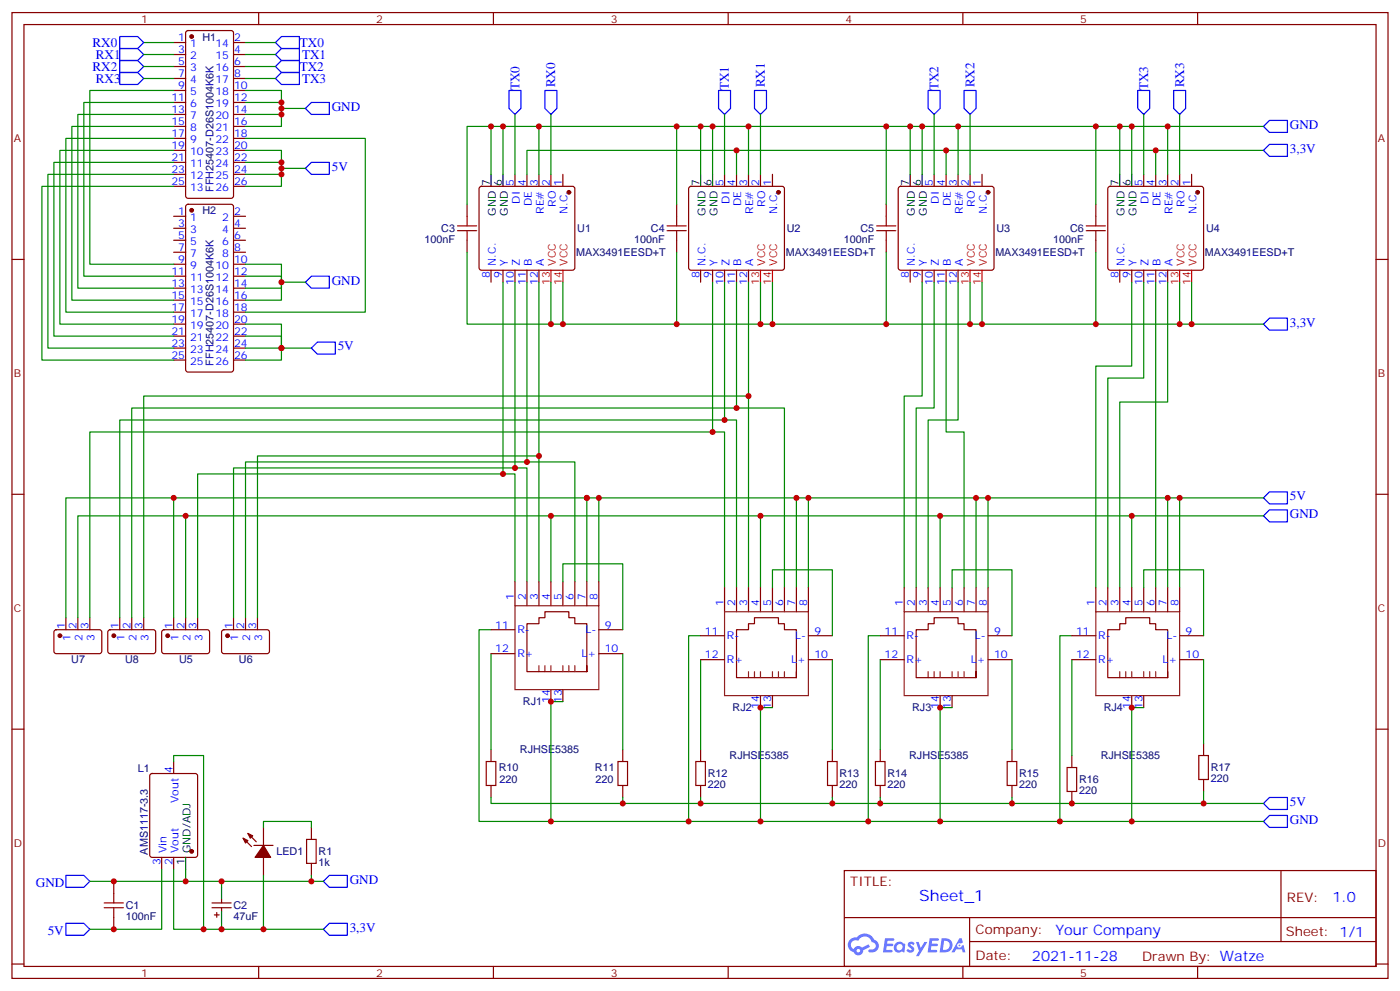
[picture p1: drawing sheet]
<svg xmlns="http://www.w3.org/2000/svg" width="412mm" height="292mm" viewBox="0 0 412 292" stroke-linecap="round" stroke-linejoin="round" font-family="sans-serif">
<g fill="none" stroke="#870000" stroke-width=".35">
<path d="M3.5 3.7h405.4v284.3h-405.4zM7.1 7.2h398.2v277.3h-398.2zM76.2 3.7v3.5M145.3 3.7v3.5M214.5 3.7v3.5M283.6 3.7v3.5M352.8 3.7v3.5M3.5 76.4h3.6M405.3 76.4h3.6M3.5 145.5h3.6M405.3 145.5h3.6M3.5 214.7h3.6"/>
<path d="M405.3 214.7h3.6M248.7 256.3h156.6v28.2h-156.6zM377.3 256.3v20.9M248.7 270.1h156.5M285.6 277.2h119.6M285.6 270.1v14.2M3.5 283.8h3.6M76.2 284.5v3.5M145.3 284.5v3.5M214.5 284.5v3.5M283.6 284.5v3.5M352.8 284.5v3.5"/>
<path d="M405.3 283.8h3.6"/>
</g>
<g fill="#5487ff">
<path d="M267.7 277.5a1.22 1.22 0 0 1 1.7 .2l-.4 .6a.47 .47 0 0 0-.3-.4 .47 .47 0 0 0-.5 .2l.1 .2a1.14 1.14 0 0 1 .8 1.8 1.14 1.14 0 0 1-1.9 0l-.2-.2 .5-.6 .7 .5a.29 .29 0 0 0 .3-.3 .29 .29 0 0 0-.2-.3 1.04 1.04 0 0 1-.6-1.7z"/>
<path d="M260.7 276.2h2.4l.3 .2-.2 .5-1.8 .1-.1 .8h1.5l.3 .4-.3 .4h-1.6l-.2 1.1h1.7l.2 .3-.2 .3-2.6 .1z"/>
<path d="M273.8 276.2h2.4l.3 .2-.1 .5-1.8 .1-.2 .8h1.6l.3 .4-.4 .4-1.6-.1-.1 1.1 1.7 .1 .2 .3-.2 .3-2.6 .1z"/>
<path d="M282.6 276.2h.7l.3 1.3-.6 .3a.69 .69 0 0 0-1 .3 .69 .69 0 0 0 .4 .9 .69 .69 0 0 0 .9-.6l.5-.2 .6 2.2h-.8l-.2-.9h-1.8l-.5 .9h-.8z"/>
<path d="M269.8 277.3h.8l.6 1.8 1.1-1.8h.9l-2.6 4.2h-.8l.9-1.5z"/>
<path d="M277.4 276.2l-.6 4.2h1.3a2.11 2.11 0 0 0 2.5-2.1 2.11 2.11 0 0 0-2.5-2.1zM278.1 277a1.39 1.39 0 0 1 1.7 1.4 1.39 1.39 0 0 1-1.8 1.2h-.3z"/>
<path d="M263.7 277.8a1.54 1.54 0 0 0-.1 2.2 1.54 1.54 0 0 0 2.2 .1l.6 .3 .3-2.3-.2-.3h-.4a1.49 1.49 0 0 0-2.4 0zM264 278.8a.94 .94 0 0 1 1.8 0 .94 .94 0 0 1-1.8 0z"/>
<path d="M250.4 276.6a2.18 2.18 0 0 0 1.1 3.7 1.44 1.44 0 0 0 1.6 .9 1.44 1.44 0 0 0 1.2-1.4l2-1.1-.5-.7-1.9 1a1.47 1.47 0 0 0-2.4 .4 1.39 1.39 0 0 1-.7-1.9 1.39 1.39 0 0 1 2-.5 2.12 2.12 0 0 1 2.2-1.3 2.12 2.12 0 0 1 1.9 1.7 1.14 1.14 0 0 1 1.1 1.4 1.14 1.14 0 0 1-1.7 .7 .43 .43 0 0 0-.5 .4 .43 .43 0 0 0 .4 .5 1.98 1.98 0 0 0 2.5-1.2 1.98 1.98 0 0 0-1.2-2.6 3.1 3.1 0 0 0-5.3-.6l-.9 .1zM252.3 279.9a.55 .55 0 0 1 1.1 0 .55 .55 0 0 1-1.1 0z"/>
<circle cx="282.6" cy="278.3" r=".26"/>
</g>
<g fill="none" stroke="#870000" stroke-width=".35">
<path d="M51.2 12.5h3.5M51.2 16.1h3.5M51.2 19.6h3.5M54.9 9.2l.5-.2h12.7l.6 .4 .1 48.3-.5 .6-12.9 .1-.7-.5v-48.2zM68.8 12.5h3.5M68.8 16.1h3.5M68.8 19.6h3.5M51.2 23.1h3.5M51.2 26.6h3.5M51.2 30.2h3.5M51.2 37.2h3.5M51.2 33.7h3.5"/>
<path d="M68.8 23.1h3.5M68.8 26.6h3.5M68.8 30.2h3.5M68.8 37.2h3.5M68.8 33.7h3.5M51.2 54.9h3.5M51.2 51.3h3.5M51.2 47.8h3.5M51.2 44.3h3.5M51.2 40.7h3.5M68.8 54.9h3.5M68.8 51.3h3.5"/>
<path d="M68.8 47.8h3.5M68.8 44.3h3.5M68.8 40.7h3.5M141.3 55.1l.5-.2h26.8l.5 .2 .2 .5v23.2l-.2 .5-.5 .3h-26.8l-.5-.3-.2-.5v-23.2zM151.7 51.3v3.6M155.2 51.3v3.6M158.7 51.3v3.6M162.3 51.3v3.6M165.8 51.3v3.6M203.1 55.1l.5-.2h26.8l.5 .2 .2 .5v23.2l-.3 .5-.4 .3h-26.8l-.5-.3-.3-.5v-23.2zM213.4 51.3v3.6M217 51.3v3.6"/>
<path d="M220.5 51.3v3.6M224 51.3v3.6M227.5 51.3v3.6M264.8 55.1l.5-.2h26.8l.5 .2 .2 .5v23.2l-.2 .5-.5 .3h-26.8l-.5-.3-.2-.5v-23.2zM275.2 51.3v3.6M278.7 51.3v3.6M282.2 51.3v3.6M285.8 51.3v3.6M289.3 51.3v3.6M326.6 55.1l.4-.2h26.8l.5 .2 .2 .5v23.2l-.2 .5-.5 .3h-26.8l-.5-.3-.2-.5v-23.2zM336.9 51.3v3.6M340.4 51.3v3.6"/>
<path d="M344 51.3v3.6M347.5 51.3v3.6M351 51.3v3.6M51.2 63.7h3.5M51.2 67.2h3.5M51.2 70.7h3.5M51.2 74.3h3.5M51.2 77.8h3.5M54.9 60.4l.5-.3h12.7l.6 .5 .1 48.2-.5 .7h-12.9l-.7-.4v-48.2zM68.8 63.7h3.5M68.8 67.2h3.5M68.8 70.7h3.5"/>
<path d="M68.8 74.3h3.5M68.8 77.8h3.5M137.6 60.1v3.6M137.6 70.7v3.6M144.6 79.6v3.5M148.2 79.6v3.5M151.7 79.6v3.5M155.2 79.6v3.5M158.7 79.6v3.5M199.3 60.1v3.6M199.3 70.7v3.6M206.4 79.6v3.5"/>
<path d="M209.9 79.6v3.5M213.4 79.6v3.5M217 79.6v3.5M220.5 79.6v3.5M261.1 60.1v3.6M261.1 70.7v3.6M268.1 79.6v3.5M271.6 79.6v3.5M275.2 79.6v3.5M278.7 79.6v3.5M282.2 79.6v3.5M322.8 60.1v3.6"/>
<path d="M322.8 70.7v3.6M329.8 79.6v3.5M333.4 79.6v3.5M336.9 79.6v3.5M340.4 79.6v3.5M344 79.6v3.5M51.2 99h3.5M51.2 95.4h3.5M51.2 91.9h3.5M51.2 81.3h3.5M51.2 88.4h3.5M51.2 84.8h3.5"/>
<path d="M68.8 99h3.5M68.8 95.4h3.5M68.8 91.9h3.5M68.8 81.3h3.5M68.8 88.4h3.5M68.8 84.8h3.5M51.2 106h3.5M51.2 102.5h3.5M68.8 106h3.5M68.8 102.5h3.5M151.7 171.3v7M155.2 171.3v7"/>
<path d="M158.7 171.3v7M162.3 171.3v7M165.8 171.3v7M169.3 171.3v7M172.9 171.3v7M176.4 171.3v7M213.4 173v7.1M217 173v7.1M220.5 173v7.1M224 173v7.1M227.5 173v7.1M231.1 173v7.1"/>
<path d="M234.6 173v7.1M238.1 173v7.1M266.3 173v7.1M269.9 173v7.1M273.4 173v7.1M276.9 173v7.1M280.5 173v7.1M284 173v7.1M287.5 173v7.1M291 173v7.1M322.8 173v7.1M326.3 173v7.1"/>
<path d="M329.8 173v7.1M333.4 173v7.1M336.9 173v7.1M340.4 173v7.1M344 173v7.1M347.5 173v7.1M16.1 185.6l.5-.2h13l.4 .7-.1 5.9-.6 .4h-13l-.4-.7v-5.6zM19.4 181.9v3.5M22.9 181.9v3.5M26.5 181.9v3.5M32 185.6l.5-.2h12.9l.5 .7-.1 5.9-.6 .4h-13l-.5-.7v-5.6zM35.3 181.9v3.5"/>
<path d="M38.8 181.9v3.5M42.3 181.9v3.5M47.9 185.6l.4-.2h13l.4 .7v5.9l-.7 .4h-12.9l-.5-.7v-5.6zM51.2 181.9v3.5M54.7 181.9v3.5M58.2 181.9v3.5M65.5 185.6l.5-.2h12.9l.5 .7-.1 5.9-.6 .4h-13l-.4-.7v-5.6zM68.8 181.9v3.5M72.3 181.9v3.5M75.8 181.9v3.5M144.6 185.4h7.1M144.6 192.4h7.1"/>
<path d="M172.9 196v1.7v-14.1h-3.6v-1.7h-1.7v-1.8h-7.1v1.8h-1.8v1.7h-3.5v14.1h17.7M176.4 185.4h7M176.4 192.4h7M206.4 187.1h7M206.4 194.2h7M234.6 197.7v1.8v-14.1h-3.5v-1.8h-1.8v-1.7h-7.1v1.7h-1.7v1.8h-3.5v14.1h17.6M238.1 187.1h7.1M238.1 194.2h7.1M259.3 187.1h7M259.3 194.2h7M287.5 197.7v1.8v-14.1h-3.5v-1.8h-1.8v-1.7h-7v1.7h-1.8v1.8h-3.5v14.1h17.6M291 187.1h7.1"/>
<path d="M291 194.2h7.1M315.7 187.1h7.1M315.7 194.2h7.1M344 197.7v1.8v-14.1h-3.6v-1.8h-1.7v-1.7h-7.1v1.7h-1.8v1.8h-3.5v14.1h17.7M347.5 187.1h7M347.5 194.2h7M162.3 203v3.6M165.8 203v3.6M224 204.8v3.5M227.5 204.8v3.5M276.9 204.8v3.5M280.5 204.8v3.5"/>
<path d="M333.4 204.8v3.5M336.9 204.8v3.5M354.5 218.9v3.5M44.3 227.9l.5-.2h12.7l.7 .4v23.6l-.5 .7h-12.9l-.6-.4-.1-23.6zM51.2 224.2v3.5M144.6 220.7v3.5M144.6 231.2v3.6M183.4 220.7v3.5M183.4 231.2v3.6M206.4 220.7v3.5M206.4 231.2v3.6M245.2 220.7v3.5"/>
<path d="M245.2 231.2v3.6M259.3 220.7v3.5M259.3 231.2v3.6M298.1 220.7v3.5M298.1 231.2v3.6M315.7 222.4v3.6M315.7 233v3.5M354.5 229.5v3.5M33.5 259.5v3.5M47.6 252.4v3.5M51.2 252.4v3.5M71.6 246.8l2.5 2.4"/>
<path d="M73 245.4l2.5 2.4M74.8 248.9h5.6M77.6 243.6v5.3M77.6 252.4v5.3M91.7 243.6v3.5M91.7 254.2v3.5M33.5 270.1v3.5M62.4 265.8h5.7M62.4 267.2h5.7M63.1 269.3h1.5M63.9 268.6v1.5M65.3 264.8v1"/>
<path d="M65.3 267.2v1.1"/>
</g>
<g fill="#870000" stroke="#870000" stroke-width=".35">
<path d="M73 245.4l1.4 .7-.7 .7z"/>
<path d="M71.6 246.8l1.4 .7-.7 .7z"/>
<path d="M77.6 248.9l2.1 3.5h-4.6z"/>
<circle cx="167.6" cy="56.6" r=".53"/>
<circle cx="291" cy="56.6" r=".53"/>
<circle cx="56.4" cy="250.6" r=".53"/>
<circle cx="352.8" cy="56.6" r=".53"/>
<circle cx="229.3" cy="56.6" r=".53"/>
<circle cx="56.4" cy="10.8" r=".53"/>
<circle cx="56.4" cy="61.9" r=".53"/>
<circle cx="49.4" cy="187.1" r=".53"/>
<circle cx="67" cy="187.1" r=".53"/>
<circle cx="17.6" cy="187.1" r=".53"/>
<circle cx="33.5" cy="187.1" r=".53"/>
</g>
<path d="M144.6 51.3v3.6M148.2 51.3v3.6M206.4 51.3v3.6M209.9 51.3v3.6M268.1 51.3v3.6M271.6 51.3v3.6M329.8 51.3v3.6M333.4 51.3v3.6M54.7 252.4v3.5M65.3 261.2v3.6M65.3 268.3v3.5" fill="none" stroke="#000" stroke-width=".35"/>
<path d="M162.3 79.6v3.5M165.8 79.6v3.5M224 79.6v3.5M227.5 79.6v3.5M285.8 79.6v3.5M289.3 79.6v3.5M347.5 79.6v3.5M351 79.6v3.5" fill="none" stroke="#f00" stroke-width=".35"/>
<g fill="none" stroke="#a10000" stroke-width=".35">
<path d="M134.8 66.5h5.6M134.8 67.9h5.6M137.6 63.7v2.8M137.6 67.9v2.8M196.5 66.5h5.6M196.5 67.9h5.6M199.3 63.7v2.8M199.3 67.9v2.8M258.2 66.5h5.7M258.2 67.9h5.7M261.1 63.7v2.8M261.1 67.9v2.8"/>
<path d="M320 66.5h5.6M320 67.9h5.6M322.8 63.7v2.8M322.8 67.9v2.8M143.2 224.2h2.8v7h-2.8zM182 224.2h2.9v7h-2.9zM205 224.2h2.8v7h-2.8zM243.8 224.2h2.8v7h-2.8zM257.9 224.2h2.8v7h-2.8zM296.7 224.2h2.8v7h-2.8zM314.3 226h2.8v7h-2.8zM353.1 222.4h2.9v7.1h-2.9z"/>
<path d="M90.3 247.1h2.8v7.1h-2.8zM30.7 265.8h5.6M30.7 267.2h5.6M33.5 263v2.8M33.5 267.2v2.9"/>
</g>
<g fill="none" stroke="#00f" stroke-width=".35">
<path d="M35.3 17.8h5.3l1.7 1.8-1.7 1.7h-5.3zM35.3 10.8h5.3l1.7 1.7-1.7 1.8h-5.3zM35.3 14.3h5.3l1.7 1.8-1.7 1.7h-5.3zM81.1 19.6l1.8-1.8h5.3v3.5h-5.3zM81.1 16.1l1.8-1.8h5.3v3.5h-5.3zM81.1 12.5l1.8-1.7h5.3v3.5h-5.3zM35.3 21.3h5.3l1.7 1.8-1.7 1.8h-5.3zM82.9 21.3h5.3v3.6h-5.3l-1.8-1.8zM90 31.9l1.7-1.7h5.3v3.5h-5.3zM149.9 26.6h3.6v5.3l-1.8 1.8-1.8-1.8zM160.5 26.6h3.5v5.3l-1.7 1.8-1.8-1.8zM211.7 26.6h3.5v5.3l-1.8 1.8-1.7-1.8z"/>
<path d="M222.2 26.6h3.6v5.3l-1.8 1.8-1.8-1.8zM273.4 26.6h3.5v5.3l-1.7 1.8-1.8-1.8zM284 26.6h3.5v5.3l-1.7 1.8-1.8-1.8zM335.1 26.6h3.6v5.3l-1.8 1.8-1.8-1.8zM345.7 26.6h3.5v5.3l-1.7 1.8-1.8-1.8zM373.9 35.5h5.3v3.5h-5.3l-1.7-1.8zM90 49.6l1.7-1.8h5.3v3.5h-5.3zM372.2 44.3l1.7-1.8h5.3v3.5h-5.3zM90 83.1l1.7-1.8h5.3v3.5h-5.3zM373.9 93.7h5.3v3.5h-5.3l-1.7-1.8zM91.7 102.5l1.8-1.8h5.3v3.5h-5.3zM372.2 151.9l1.7-1.8h5.3v3.5h-5.3z"/>
<path d="M372.2 146.6l1.7-1.8h5.3v3.5h-5.3zM372.2 236.5l1.7-1.7h5.3v3.5h-5.3zM19.4 257.7h5.3l1.8 1.8-1.8 1.7h-5.3zM95.2 259.5l1.8-1.8h5.3v3.5h-5.3zM372.2 241.8l1.7-1.7h5.3v3.5h-5.3zM19.4 271.8h5.3l1.8 1.8-1.8 1.7h-5.3zM95.2 273.6l1.8-1.8h5.3v3.5h-5.3z"/>
</g>
<g fill="none" stroke="#008700" stroke-width=".35">
<path d="M42.3 12.5h8.9M42.3 19.6h8.9M42.3 16.1h8.9M72.3 12.5h8.8M72.3 19.6h8.8M72.3 16.1h8.8M42.3 23.1h8.9M51.2 26.6h-24.7v51.2h24.7M51.2 30.2h-26.5v51.1h26.5M51.2 33.7h-28.3v51.1h28.3M51.2 37.2h-30v51.2h30M72.3 26.6h10.6v5.3h7.1"/>
<path d="M72.3 30.2h10.6M72.3 33.7h10.6M72.3 23.1h8.8M82.9 31.9v5.3h-10.6M144.6 37.2h-7v22.9M148.2 37.2v14.1M151.7 33.7v17.6M158.7 37.2v14.1M162.3 33.7v17.6M199.3 37.2v22.9M206.4 37.2v14.1M209.9 37.2v14.1"/>
<path d="M213.4 33.7v17.6M220.5 37.2v14.1M224 33.7v17.6M261.1 37.2v22.9M268.1 37.2v14.1M271.6 37.2v14.1M275.2 33.7v17.6M282.2 37.2v14.1M285.8 33.7v17.6M322.8 37.2v22.9M329.8 37.2v14.1M333.4 37.2h-188.8v14.1"/>
<path d="M336.9 33.7v17.6M344 37.2v14.1M347.5 33.7v17.6M372.2 37.2h-38.8v14.1M51.2 40.7h-31.8v51.2h31.8M51.2 44.3h-33.6v51.1h33.6M51.2 47.8h-35.3v51.2h35.3M51.2 51.3h-37.1v51.2h37.1M51.2 54.9h-38.9v51.1h38.9M72.3 44.3h10.6v5.3h7.1M72.3 40.7h35.3v51.2h-35.3M72.3 47.8h10.6"/>
<path d="M72.3 51.3h10.6M82.9 49.6v5.3h-10.6M217 44.3v7M278.7 44.3v7M340.4 44.3v7M372.2 44.3h-217v7M72.3 77.8h10.6v5.3h7.1M137.6 74.3v21.1h24.7M199.3 74.3v21.1M261.1 74.3v21.1M322.8 74.3v21.1M72.3 81.3h10.6v1.8"/>
<path d="M72.3 99h10.6v3.5M72.3 95.4h10.6v7.1h8.8M82.9 83.1v5.3h-10.6M82.9 83.1v1.7h-10.6M148.2 83.1v56.4h3.5v31.8M151.7 83.1v54.7h3.5v33.5M155.2 83.1v52.9h14.1v35.3M158.7 83.1v88.2M162.3 83.1v12.3h209.9M165.8 83.1v12.3M209.9 83.1v44.1h3.5v45.8M213.4 83.1v40.5h3.6v49.4"/>
<path d="M217 83.1v37h14.1v52.9M220.5 83.1v89.9M224 83.1v12.3M227.5 83.1v12.3M271.6 83.1v33.5h-5.3v56.4M275.2 83.1v37h-5.3v52.9M278.7 83.1v44.1h5.3v45.8M282.2 83.1v40.5h-8.8v49.4M285.8 83.1v12.3M289.3 83.1v12.3M333.4 83.1v24.7h-10.6v65.2M336.9 83.1v28.2h-10.6v61.7"/>
<path d="M340.4 83.1v89.9M344 83.1v35.3h-14.2v54.6M347.5 83.1v12.3M351 83.1v12.3M72.3 102.5h10.6M82.9 102.5v3.5h-10.6M220.5 116.6h-178.2v65.3M148.2 139.5h-90v42.4M151.7 137.8h-82.9v44.1M155.2 136h-82.9v45.9M158.7 134.2h-82.9v47.7M209.9 127.2h-183.4v54.7"/>
<path d="M213.4 123.6h-178.1v58.3M217 120.1h-178.2v61.8M51.2 146.6h-31.8v35.3M54.7 151.9h-31.8v30M162.3 151.9h-107.6v30M172.9 146.6h-121.7v35.3M172.9 146.6h199.3M172.9 146.6v24.7M176.4 146.6v24.7M224 151.9h-61.7v19.4M234.6 146.6v26.4M238.1 146.6v26.4"/>
<path d="M276.9 151.9h-52.9v21.1M287.5 146.6v26.4M291 146.6v26.4M333.4 151.9h-56.5v21.1M344 146.6v26.4M347.5 146.6v26.4M372.2 151.9h-38.8v21.1M165.8 171.3v-5.3h17.6v19.4M227.5 173v-5.3h17.7v19.4M280.5 173v-5.3h17.6v19.4M336.9 173v-5.3h17.6v19.4M144.6 185.4h-3.5v56.4h61.7"/>
<path d="M144.6 192.4v28.3M183.4 192.4v28.3M206.4 187.1h-3.6v54.7h53M206.4 194.2v26.5M245.2 194.2v26.5M259.3 187.1h-3.5v54.7h56.4M259.3 194.2v26.5M298.1 194.2v26.5M315.7 194.2v28.2M315.7 187.1h-3.5v54.7h60M354.5 194.2v24.7M165.8 206.6h-3.5v35.2"/>
<path d="M227.5 208.3h-3.5v33.5M280.5 208.3h-3.6v33.5M336.9 208.3h-3.5v33.5M51.2 224.2v-1.8h8.8v51.2M144.6 234.8v1.7h38.8M183.4 234.8v1.7h23M206.4 234.8v1.7h38.8M245.2 234.8v1.7h14.1M259.3 234.8v1.7h38.8M298.1 234.8v1.7h56.4M354.5 233v3.5h17.7M47.6 255.9v17.7h-21.1"/>
<path d="M51.2 255.9v17.7h44M54.7 255.9v3.6h-28.2M54.7 259.5h40.5M65.3 259.5v1.7M77.6 243.6v-1.8h14.1v1.8M77.6 257.7v15.9M91.7 257.7v1.8M65.3 271.8v1.8"/>
</g>
<g fill="none" stroke="#8c2424" stroke-width=".35">
<path d="M151.7 178.3h24.7v24.7h-24.7zM158.7 196v1.7M160.5 196v1.7M162.3 196v1.7M165.8 196v1.7M167.6 196v1.7M169.3 196v1.7M213.4 180.1h24.7v24.7h-24.7zM220.5 197.7v1.8M222.2 197.7v1.8M224 197.7v1.8M227.5 197.7v1.8"/>
<path d="M229.3 197.7v1.8M231.1 197.7v1.8M266.3 180.1h24.7v24.7h-24.7zM273.4 197.7v1.8M275.2 197.7v1.8M276.9 197.7v1.8M280.5 197.7v1.8M282.2 197.7v1.8M284 197.7v1.8M322.8 180.1h24.7v24.7h-24.7zM329.8 197.7v1.8M331.6 197.7v1.8"/>
<path d="M333.4 197.7v1.8M336.9 197.7v1.8M338.7 197.7v1.8M340.4 197.7v1.8"/>
</g>
<g fill="#c00">
<circle cx="82.9" cy="31.9" r=".88"/>
<circle cx="82.9" cy="33.7" r=".88"/>
<circle cx="82.9" cy="30.2" r=".88"/>
<circle cx="82.9" cy="47.8" r=".88"/>
<circle cx="82.9" cy="51.3" r=".88"/>
<circle cx="82.9" cy="49.6" r=".88"/>
<circle cx="54.7" cy="259.5" r=".88"/>
<circle cx="65.3" cy="273.6" r=".88"/>
<circle cx="65.3" cy="259.5" r=".88"/>
<circle cx="77.6" cy="273.6" r=".88"/>
<circle cx="91.7" cy="259.5" r=".88"/>
<circle cx="333.4" cy="37.2" r=".88"/>
<circle cx="148.2" cy="37.2" r=".88"/>
<circle cx="206.4" cy="37.2" r=".88"/>
<circle cx="209.9" cy="37.2" r=".88"/>
<circle cx="268.1" cy="37.2" r=".88"/>
<circle cx="271.6" cy="37.2" r=".88"/>
<circle cx="329.8" cy="37.2" r=".88"/>
<circle cx="165.8" cy="95.4" r=".88"/>
<circle cx="224" cy="95.4" r=".88"/>
<circle cx="227.5" cy="95.4" r=".88"/>
<circle cx="285.8" cy="95.4" r=".88"/>
<circle cx="289.3" cy="95.4" r=".88"/>
<circle cx="347.5" cy="95.4" r=".88"/>
<circle cx="351" cy="95.4" r=".88"/>
<circle cx="158.8" cy="37.2" r=".88"/>
<circle cx="220.5" cy="37.2" r=".88"/>
<circle cx="282.2" cy="37.2" r=".88"/>
<circle cx="344" cy="37.2" r=".88"/>
<circle cx="276.9" cy="151.9" r=".88"/>
<circle cx="217" cy="44.3" r=".88"/>
<circle cx="278.7" cy="44.3" r=".88"/>
<circle cx="340.4" cy="44.3" r=".88"/>
<circle cx="322.8" cy="95.4" r=".88"/>
<circle cx="322.8" cy="37.2" r=".88"/>
<circle cx="261.1" cy="37.2" r=".88"/>
<circle cx="261.1" cy="95.4" r=".88"/>
<circle cx="199.3" cy="95.4" r=".88"/>
<circle cx="199.3" cy="37.2" r=".88"/>
<circle cx="144.6" cy="37.2" r=".88"/>
<circle cx="162.3" cy="95.4" r=".88"/>
<circle cx="224" cy="151.9" r=".88"/>
<circle cx="259.3" cy="236.5" r=".88"/>
<circle cx="245.2" cy="236.5" r=".88"/>
<circle cx="206.4" cy="236.5" r=".88"/>
<circle cx="183.4" cy="236.5" r=".88"/>
<circle cx="202.8" cy="241.8" r=".88"/>
<circle cx="176.4" cy="146.6" r=".88"/>
<circle cx="172.9" cy="146.6" r=".88"/>
<circle cx="234.6" cy="146.6" r=".88"/>
<circle cx="238.1" cy="146.6" r=".88"/>
<circle cx="287.5" cy="146.6" r=".88"/>
<circle cx="291" cy="146.6" r=".88"/>
<circle cx="344" cy="146.6" r=".88"/>
<circle cx="347.5" cy="146.6" r=".88"/>
<circle cx="82.9" cy="102.5" r=".88"/>
<circle cx="82.9" cy="83.1" r=".88"/>
<circle cx="54.7" cy="151.9" r=".88"/>
<circle cx="51.2" cy="146.6" r=".88"/>
<circle cx="220.5" cy="116.6" r=".88"/>
<circle cx="217" cy="120.1" r=".88"/>
<circle cx="213.4" cy="123.6" r=".88"/>
<circle cx="209.9" cy="127.2" r=".88"/>
<circle cx="158.8" cy="134.2" r=".88"/>
<circle cx="155.2" cy="136" r=".88"/>
<circle cx="151.7" cy="137.8" r=".88"/>
<circle cx="148.2" cy="139.5" r=".88"/>
<circle cx="162.3" cy="151.9" r=".88"/>
<circle cx="33.5" cy="259.5" r=".88"/>
<circle cx="33.5" cy="273.6" r=".88"/>
<circle cx="60" cy="273.6" r=".88"/>
<circle cx="333.4" cy="151.9" r=".88"/>
<circle cx="354.5" cy="236.5" r=".88"/>
<circle cx="312.2" cy="241.8" r=".88"/>
<circle cx="315.7" cy="236.5" r=".88"/>
<circle cx="298.1" cy="236.5" r=".88"/>
<circle cx="255.8" cy="241.8" r=".88"/>
<circle cx="162.3" cy="241.8" r=".88"/>
<circle cx="162.3" cy="206.6" r=".88"/>
<circle cx="276.9" cy="241.8" r=".88"/>
<circle cx="276.9" cy="208.3" r=".88"/>
<circle cx="333.4" cy="241.8" r=".88"/>
<circle cx="333.4" cy="208.3" r=".88"/>
<circle cx="224" cy="241.8" r=".88"/>
<circle cx="224" cy="208.3" r=".88"/>
</g>
<text font-size="4.6" fill="#00f" x="270.8" y="265.3">Sheet_1</text>
<g font-size="4.2" fill="#00f">
<text x="392.5" y="265.6">1.0</text>
<text x="310.9" y="275.1">Your Company</text>
<text x="304" y="282.9">2021-11-28</text>
</g>
<g font-size="3.9" fill="#00f">
<text x="27.2" y="13.8">RX0</text>
<text x="28.2" y="17.3">RX1</text>
<text x="88.3" y="13.9">TX0</text>
<text x="89" y="17.3">TX1</text>
<text x="27.2" y="20.8">RX2</text>
<text x="88.3" y="20.9">TX2</text>
<text x="28.2" y="24.4">RX3</text>
<text x="89" y="24.3">TX3</text>
<text x="153" y="26.6" transform="rotate(-90 153 26.6)">TX0</text>
<text x="163.6" y="25.7" transform="rotate(-90 163.6 25.7)">RX0</text>
<text x="214.7" y="26.6" transform="rotate(-90 214.7 26.6)">TX1</text>
<text x="225.3" y="25.7" transform="rotate(-90 225.3 25.7)">RX1</text>
<text x="276.5" y="26.6" transform="rotate(-90 276.5 26.6)">TX2</text>
<text x="287" y="25.7" transform="rotate(-90 287 25.7)">RX2</text>
<text x="338.2" y="26.6" transform="rotate(-90 338.2 26.6)">TX3</text>
<text x="348.8" y="25.7" transform="rotate(-90 348.8 25.7)">RX3</text>
<text x="97.7" y="32.6">GND</text>
<text x="379.9" y="37.9">GND</text>
<text x="379.9" y="45">3,3V</text>
<text x="97.7" y="50.3">5V</text>
<text x="97.7" y="83.8">GND</text>
<text x="379.9" y="96.1">3,3V</text>
<text x="99.5" y="103.2">5V</text>
<text x="379.9" y="147.3">5V</text>
<text x="379.9" y="152.6">GND</text>
<text x="379.9" y="237.2">5V</text>
<text x="379.9" y="242.5">GND</text>
<text x="10.6" y="261.2">GND</text>
<text x="103" y="260.2">GND</text>
<text x="14" y="275.4">5V</text>
<text x="103" y="274.3">3,3V</text>
</g>
<g font-size="3.9" fill="#800">
<text x="250.5" y="260.9">TITLE:</text>
<text x="379.1" y="265.6">REV:</text>
<text x="287.4" y="275.1">Company:</text>
<text x="378.7" y="275.7">Sheet: 1/1</text>
<text x="287.4" y="282.8">Date:</text>
<text x="336.4" y="282.8">Drawn By: Watze</text>
</g>
<g font-size="3.2" fill="#800">
<text x="41.6" y="6.7">1</text>
<text x="110.8" y="6.7">2</text>
<text x="179.9" y="6.7">3</text>
<text x="249.1" y="6.7">4</text>
<text x="318.2" y="6.7">5</text>
<text x="4.1" y="41.8">A</text>
<text x="405.9" y="41.8">A</text>
<text x="4.1" y="110.9">B</text>
<text x="405.9" y="110.9">B</text>
<text x="4.1" y="180.1">C</text>
<text x="405.9" y="180.1">C</text>
<text x="4.1" y="249.2">D</text>
<text x="405.9" y="249.2">D</text>
<text x="41.6" y="287.5">1</text>
<text x="110.8" y="287.5">2</text>
<text x="179.9" y="287.5">3</text>
<text x="249.1" y="287.5">4</text>
<text x="318.2" y="287.5">5</text>
</g>
<g font-size="3.2" fill="#000080">
<text x="59.6" y="11.9">H1</text>
<text x="62.9" y="56.5" transform="rotate(-90 62.9 56.5)">FFH25407-D26S1004K6K</text>
<text x="59.6" y="63.1">H2</text>
<text x="125.1" y="71.4">100nF</text>
<text x="130" y="68.3">C3</text>
<text x="170" y="68.3">U1</text>
<text x="186.8" y="71.4">100nF</text>
<text x="191.7" y="68.3">C4</text>
<text x="231.8" y="68.3">U2</text>
<text x="248.5" y="71.4">100nF</text>
<text x="253.5" y="68.3">C5</text>
<text x="293.5" y="68.3">U3</text>
<text x="310.3" y="71.4">100nF</text>
<text x="315.2" y="68.3">C6</text>
<text x="355.3" y="68.3">U4</text>
<text x="169.7" y="75.4">MAX3491EESD+T</text>
<text x="231.5" y="75.4">MAX3491EESD+T</text>
<text x="293.2" y="75.4">MAX3491EESD+T</text>
<text x="354.9" y="75.4">MAX3491EESD+T</text>
<text x="62.9" y="107.6" transform="rotate(-90 62.9 107.6)">FFH25407-D26S1004K6K</text>
<text x="21" y="195.3">U7</text>
<text x="36.9" y="195.3">U8</text>
<text x="52.7" y="195.3">U5</text>
<text x="70.4" y="195.3">U6</text>
<text x="154.1" y="207.7">RJ1</text>
<text x="215.8" y="209.4">RJ2</text>
<text x="268.7" y="209.4">RJ3</text>
<text x="325.2" y="209.4">RJ4</text>
<text x="153.2" y="221.8">RJHSE5385</text>
<text x="40.6" y="227.1">L1</text>
<text x="146.9" y="227.1">R10</text>
<text x="175.3" y="227.1">R11</text>
<text x="214.9" y="223.6">RJHSE5385</text>
<text x="267.8" y="223.6">RJHSE5385</text>
<text x="324.3" y="223.6">RJHSE5385</text>
<text x="356.7" y="227.1">R17</text>
<text x="147.2" y="230.6">220</text>
<text x="175.4" y="230.6">220</text>
<text x="208.5" y="232.1">220</text>
<text x="208.5" y="228.9">R12</text>
<text x="247.3" y="232.1">220</text>
<text x="247.3" y="228.9">R13</text>
<text x="261.4" y="232.1">220</text>
<text x="261.4" y="228.9">R14</text>
<text x="300.2" y="232.1">220</text>
<text x="300.2" y="228.9">R15</text>
<text x="317.9" y="233.8">220</text>
<text x="317.9" y="230.6">R16</text>
<text x="356.7" y="230.3">220</text>
<text x="43.5" y="251.6" transform="rotate(-90 43.5 251.6)">AMS1117-3.3</text>
<text x="81.4" y="251.8">LED1</text>
<text x="93.8" y="251.8">R1</text>
<text x="93.8" y="255">1k</text>
<text x="37" y="267.7">C1</text>
<text x="68.8" y="267.7">C2</text>
<text x="37" y="270.9">100nF</text>
<text x="68.8" y="270.9">47uF</text>
</g>
<g font-size="3.2" fill="#00f">
<text x="52.5" y="12.2">1</text>
<text x="52.5" y="15.7">3</text>
<text x="56" y="13.9">1</text>
<text x="56" y="17.5">2</text>
<text x="63.5" y="17.5">15</text>
<text x="63.5" y="13.9">14</text>
<text x="69" y="15.7">4</text>
<text x="69" y="12.2">2</text>
<text x="52.5" y="19.2">5</text>
<text x="52.5" y="22.8">7</text>
<text x="56" y="21">3</text>
<text x="63.5" y="21">16</text>
<text x="69" y="22.8">8</text>
<text x="69" y="19.2">6</text>
<text x="50.5" y="29.8">11</text>
<text x="52.5" y="26.3">9</text>
<text x="56" y="24.5">4</text>
<text x="56" y="28">5</text>
<text x="63.5" y="28">18</text>
<text x="63.5" y="24.5">17</text>
<text x="69" y="29.8">12</text>
<text x="69" y="26.3">10</text>
<text x="50.5" y="33.3">13</text>
<text x="56" y="31.6">6</text>
<text x="56" y="35.1">7</text>
<text x="63.5" y="35.1">20</text>
<text x="63.5" y="31.6">19</text>
<text x="69" y="33.3">14</text>
<text x="50.5" y="36.9">15</text>
<text x="50.5" y="40.4">17</text>
<text x="56" y="38.6">8</text>
<text x="63.5" y="38.6">21</text>
<text x="69" y="40.4">18</text>
<text x="69" y="36.9">16</text>
<text x="50.5" y="43.9">19</text>
<text x="50.5" y="47.4">21</text>
<text x="56" y="42.2">9</text>
<text x="56" y="45.7">10</text>
<text x="63.5" y="45.7">23</text>
<text x="63.5" y="42.2">22</text>
<text x="69" y="47.4">22</text>
<text x="69" y="43.9">20</text>
<text x="50.5" y="51">23</text>
<text x="56" y="49.2">11</text>
<text x="56" y="52.7">12</text>
<text x="63.5" y="52.7">25</text>
<text x="63.5" y="49.2">24</text>
<text x="69" y="51">24</text>
<text x="50.5" y="54.5">25</text>
<text x="56" y="56.3">13</text>
<text x="63.5" y="56.3">26</text>
<text x="69" y="54.5">26</text>
<text x="151.3" y="54.7" transform="rotate(-90 151.3 54.7)">5</text>
<text x="153.1" y="59.9" transform="rotate(-90 153.1 59.9)">DI</text>
<text x="154.9" y="54.7" transform="rotate(-90 154.9 54.7)">4</text>
<text x="158.4" y="54.7" transform="rotate(-90 158.4 54.7)">3</text>
<text x="161.9" y="54.7" transform="rotate(-90 161.9 54.7)">2</text>
<text x="165.5" y="54.7" transform="rotate(-90 165.5 54.7)">1</text>
<text x="213.1" y="54.7" transform="rotate(-90 213.1 54.7)">5</text>
<text x="214.8" y="59.9" transform="rotate(-90 214.8 59.9)">DI</text>
<text x="216.6" y="54.7" transform="rotate(-90 216.6 54.7)">4</text>
<text x="220.1" y="54.7" transform="rotate(-90 220.1 54.7)">3</text>
<text x="223.7" y="54.7" transform="rotate(-90 223.7 54.7)">2</text>
<text x="227.2" y="54.7" transform="rotate(-90 227.2 54.7)">1</text>
<text x="274.8" y="54.7" transform="rotate(-90 274.8 54.7)">5</text>
<text x="276.6" y="59.9" transform="rotate(-90 276.6 59.9)">DI</text>
<text x="278.3" y="54.7" transform="rotate(-90 278.3 54.7)">4</text>
<text x="281.9" y="54.7" transform="rotate(-90 281.9 54.7)">3</text>
<text x="285.4" y="54.7" transform="rotate(-90 285.4 54.7)">2</text>
<text x="288.9" y="54.7" transform="rotate(-90 288.9 54.7)">1</text>
<text x="336.5" y="54.7" transform="rotate(-90 336.5 54.7)">5</text>
<text x="338.3" y="59.9" transform="rotate(-90 338.3 59.9)">DI</text>
<text x="340.1" y="54.7" transform="rotate(-90 340.1 54.7)">4</text>
<text x="343.6" y="54.7" transform="rotate(-90 343.6 54.7)">3</text>
<text x="347.1" y="54.7" transform="rotate(-90 347.1 54.7)">2</text>
<text x="350.7" y="54.7" transform="rotate(-90 350.7 54.7)">1</text>
<text x="52.5" y="63.3">1</text>
<text x="56" y="65.1">1</text>
<text x="65.5" y="65.1">2</text>
<text x="69" y="63.3">2</text>
<text x="156.6" y="60.6" transform="rotate(-90 156.6 60.6)">DE</text>
<text x="160.2" y="63" transform="rotate(-90 160.2 63)">RE#</text>
<text x="163.7" y="60.9" transform="rotate(-90 163.7 60.9)">RO</text>
<text x="167.2" y="63.1" transform="rotate(-90 167.2 63.1)">N.C.</text>
<text x="218.4" y="60.6" transform="rotate(-90 218.4 60.6)">DE</text>
<text x="221.9" y="63" transform="rotate(-90 221.9 63)">RE#</text>
<text x="225.4" y="60.9" transform="rotate(-90 225.4 60.9)">RO</text>
<text x="229" y="63.1" transform="rotate(-90 229 63.1)">N.C.</text>
<text x="280.1" y="60.6" transform="rotate(-90 280.1 60.6)">DE</text>
<text x="283.6" y="63" transform="rotate(-90 283.6 63)">RE#</text>
<text x="287.2" y="60.9" transform="rotate(-90 287.2 60.9)">RO</text>
<text x="290.7" y="63.1" transform="rotate(-90 290.7 63.1)">N.C.</text>
<text x="341.8" y="60.6" transform="rotate(-90 341.8 60.6)">DE</text>
<text x="345.4" y="63" transform="rotate(-90 345.4 63)">RE#</text>
<text x="348.9" y="60.9" transform="rotate(-90 348.9 60.9)">RO</text>
<text x="352.4" y="63.1" transform="rotate(-90 352.4 63.1)">N.C.</text>
<text x="52.5" y="66.9">3</text>
<text x="52.5" y="70.4">5</text>
<text x="56" y="68.6">3</text>
<text x="65.5" y="68.6">4</text>
<text x="69" y="70.4">6</text>
<text x="69" y="66.9">4</text>
<text x="52.5" y="73.9">7</text>
<text x="52.5" y="77.4">9</text>
<text x="56" y="72.1">5</text>
<text x="56" y="75.7">7</text>
<text x="65.5" y="75.7">8</text>
<text x="65.5" y="72.1">6</text>
<text x="69" y="77.4">10</text>
<text x="69" y="73.9">8</text>
<text x="50.5" y="81">11</text>
<text x="56" y="79.2">9</text>
<text x="56" y="82.7">11</text>
<text x="63.5" y="82.7">12</text>
<text x="63.5" y="79.2">10</text>
<text x="69" y="81">12</text>
<text x="144.3" y="81.7" transform="rotate(-90 144.3 81.7)">8</text>
<text x="146" y="78.2" transform="rotate(-90 146 78.2)">N.C.</text>
<text x="147.8" y="81.7" transform="rotate(-90 147.8 81.7)">9</text>
<text x="149.6" y="78.2" transform="rotate(-90 149.6 78.2)">Y</text>
<text x="151.3" y="83.8" transform="rotate(-90 151.3 83.8)">10</text>
<text x="153.1" y="78.2" transform="rotate(-90 153.1 78.2)">Z</text>
<text x="154.9" y="83.8" transform="rotate(-90 154.9 83.8)">11</text>
<text x="156.6" y="78.2" transform="rotate(-90 156.6 78.2)">B</text>
<text x="158.4" y="83.8" transform="rotate(-90 158.4 83.8)">12</text>
<text x="160.2" y="78.2" transform="rotate(-90 160.2 78.2)">A</text>
<text x="206" y="81.7" transform="rotate(-90 206 81.7)">8</text>
<text x="207.8" y="78.2" transform="rotate(-90 207.8 78.2)">N.C.</text>
<text x="209.5" y="81.7" transform="rotate(-90 209.5 81.7)">9</text>
<text x="211.3" y="78.2" transform="rotate(-90 211.3 78.2)">Y</text>
<text x="213.1" y="83.8" transform="rotate(-90 213.1 83.8)">10</text>
<text x="214.8" y="78.2" transform="rotate(-90 214.8 78.2)">Z</text>
<text x="216.6" y="83.8" transform="rotate(-90 216.6 83.8)">11</text>
<text x="218.4" y="78.2" transform="rotate(-90 218.4 78.2)">B</text>
<text x="220.1" y="83.8" transform="rotate(-90 220.1 83.8)">12</text>
<text x="221.9" y="78.2" transform="rotate(-90 221.9 78.2)">A</text>
<text x="267.8" y="81.7" transform="rotate(-90 267.8 81.7)">8</text>
<text x="269.5" y="78.2" transform="rotate(-90 269.5 78.2)">N.C.</text>
<text x="271.3" y="81.7" transform="rotate(-90 271.3 81.7)">9</text>
<text x="273" y="78.2" transform="rotate(-90 273 78.2)">Y</text>
<text x="274.8" y="83.8" transform="rotate(-90 274.8 83.8)">10</text>
<text x="276.6" y="78.2" transform="rotate(-90 276.6 78.2)">Z</text>
<text x="278.3" y="83.8" transform="rotate(-90 278.3 83.8)">11</text>
<text x="280.1" y="78.2" transform="rotate(-90 280.1 78.2)">B</text>
<text x="281.9" y="83.8" transform="rotate(-90 281.9 83.8)">12</text>
<text x="283.6" y="78.2" transform="rotate(-90 283.6 78.2)">A</text>
<text x="329.5" y="81.7" transform="rotate(-90 329.5 81.7)">8</text>
<text x="331.3" y="78.2" transform="rotate(-90 331.3 78.2)">N.C.</text>
<text x="333" y="81.7" transform="rotate(-90 333 81.7)">9</text>
<text x="334.8" y="78.2" transform="rotate(-90 334.8 78.2)">Y</text>
<text x="336.5" y="83.8" transform="rotate(-90 336.5 83.8)">10</text>
<text x="338.3" y="78.2" transform="rotate(-90 338.3 78.2)">Z</text>
<text x="340.1" y="83.8" transform="rotate(-90 340.1 83.8)">11</text>
<text x="341.8" y="78.2" transform="rotate(-90 341.8 78.2)">B</text>
<text x="343.6" y="83.8" transform="rotate(-90 343.6 83.8)">12</text>
<text x="345.4" y="78.2" transform="rotate(-90 345.4 78.2)">A</text>
<text x="50.5" y="84.5">13</text>
<text x="50.5" y="88">15</text>
<text x="56" y="86.3">13</text>
<text x="56" y="89.8">15</text>
<text x="63.5" y="89.8">16</text>
<text x="63.5" y="86.3">14</text>
<text x="69" y="88">16</text>
<text x="69" y="84.5">14</text>
<text x="50.5" y="91.5">17</text>
<text x="50.5" y="95.1">19</text>
<text x="56" y="93.3">17</text>
<text x="63.5" y="93.3">18</text>
<text x="69" y="95.1">20</text>
<text x="69" y="91.5">18</text>
<text x="50.5" y="98.6">21</text>
<text x="56" y="96.8">19</text>
<text x="56" y="100.4">21</text>
<text x="63.5" y="100.4">22</text>
<text x="63.5" y="96.8">20</text>
<text x="69" y="98.6">22</text>
<text x="50.5" y="102.1">23</text>
<text x="50.5" y="105.7">25</text>
<text x="56" y="103.9">23</text>
<text x="56" y="107.4">25</text>
<text x="63.5" y="107.4">26</text>
<text x="63.5" y="103.9">24</text>
<text x="69" y="105.7">26</text>
<text x="69" y="102.1">24</text>
<text x="151.3" y="176.6" transform="rotate(-90 151.3 176.6)">1</text>
<text x="154.9" y="176.6" transform="rotate(-90 154.9 176.6)">2</text>
<text x="158.4" y="176.6" transform="rotate(-90 158.4 176.6)">3</text>
<text x="161.9" y="176.6" transform="rotate(-90 161.9 176.6)">4</text>
<text x="165.5" y="176.6" transform="rotate(-90 165.5 176.6)">5</text>
<text x="169" y="176.6" transform="rotate(-90 169 176.6)">6</text>
<text x="172.5" y="176.6" transform="rotate(-90 172.5 176.6)">7</text>
<text x="176" y="176.6" transform="rotate(-90 176 176.6)">8</text>
<text x="213.1" y="178.3" transform="rotate(-90 213.1 178.3)">1</text>
<text x="216.6" y="178.3" transform="rotate(-90 216.6 178.3)">2</text>
<text x="220.1" y="178.3" transform="rotate(-90 220.1 178.3)">3</text>
<text x="223.7" y="178.3" transform="rotate(-90 223.7 178.3)">4</text>
<text x="227.2" y="178.3" transform="rotate(-90 227.2 178.3)">5</text>
<text x="230.7" y="178.3" transform="rotate(-90 230.7 178.3)">6</text>
<text x="234.2" y="178.3" transform="rotate(-90 234.2 178.3)">7</text>
<text x="237.8" y="178.3" transform="rotate(-90 237.8 178.3)">8</text>
<text x="266" y="178.3" transform="rotate(-90 266 178.3)">1</text>
<text x="269.5" y="178.3" transform="rotate(-90 269.5 178.3)">2</text>
<text x="273" y="178.3" transform="rotate(-90 273 178.3)">3</text>
<text x="276.6" y="178.3" transform="rotate(-90 276.6 178.3)">4</text>
<text x="280.1" y="178.3" transform="rotate(-90 280.1 178.3)">5</text>
<text x="283.6" y="178.3" transform="rotate(-90 283.6 178.3)">6</text>
<text x="287.2" y="178.3" transform="rotate(-90 287.2 178.3)">7</text>
<text x="290.7" y="178.3" transform="rotate(-90 290.7 178.3)">8</text>
<text x="322.4" y="178.3" transform="rotate(-90 322.4 178.3)">1</text>
<text x="326" y="178.3" transform="rotate(-90 326 178.3)">2</text>
<text x="329.5" y="178.3" transform="rotate(-90 329.5 178.3)">3</text>
<text x="333" y="178.3" transform="rotate(-90 333 178.3)">4</text>
<text x="336.5" y="178.3" transform="rotate(-90 336.5 178.3)">5</text>
<text x="340.1" y="178.3" transform="rotate(-90 340.1 178.3)">6</text>
<text x="343.6" y="178.3" transform="rotate(-90 343.6 178.3)">7</text>
<text x="347.1" y="178.3" transform="rotate(-90 347.1 178.3)">8</text>
<text x="19" y="185.2" transform="rotate(-90 19 185.2)">1</text>
<text x="22.6" y="185.2" transform="rotate(-90 22.6 185.2)">2</text>
<text x="26.1" y="185.2" transform="rotate(-90 26.1 185.2)">3</text>
<text x="34.9" y="185.2" transform="rotate(-90 34.9 185.2)">1</text>
<text x="38.5" y="185.2" transform="rotate(-90 38.5 185.2)">2</text>
<text x="42" y="185.2" transform="rotate(-90 42 185.2)">3</text>
<text x="50.8" y="185.2" transform="rotate(-90 50.8 185.2)">1</text>
<text x="54.3" y="185.2" transform="rotate(-90 54.3 185.2)">2</text>
<text x="57.9" y="185.2" transform="rotate(-90 57.9 185.2)">3</text>
<text x="68.4" y="185.2" transform="rotate(-90 68.4 185.2)">1</text>
<text x="72" y="185.2" transform="rotate(-90 72 185.2)">2</text>
<text x="75.5" y="185.2" transform="rotate(-90 75.5 185.2)">3</text>
<text x="145.9" y="185">11</text>
<text x="178.2" y="185">9</text>
<text x="20.8" y="188.7" transform="rotate(-90 20.8 188.7)">1</text>
<text x="24.3" y="188.7" transform="rotate(-90 24.3 188.7)">2</text>
<text x="27.9" y="188.7" transform="rotate(-90 27.9 188.7)">3</text>
<text x="36.7" y="188.7" transform="rotate(-90 36.7 188.7)">1</text>
<text x="40.2" y="188.7" transform="rotate(-90 40.2 188.7)">2</text>
<text x="43.7" y="188.7" transform="rotate(-90 43.7 188.7)">3</text>
<text x="52.6" y="188.7" transform="rotate(-90 52.6 188.7)">1</text>
<text x="56.1" y="188.7" transform="rotate(-90 56.1 188.7)">2</text>
<text x="59.6" y="188.7" transform="rotate(-90 59.6 188.7)">3</text>
<text x="70.2" y="188.7" transform="rotate(-90 70.2 188.7)">1</text>
<text x="73.7" y="188.7" transform="rotate(-90 73.7 188.7)">2</text>
<text x="77.3" y="188.7" transform="rotate(-90 77.3 188.7)">3</text>
<text x="152.4" y="186.4">R-</text>
<text x="172.5" y="186.4">L-</text>
<text x="207.6" y="186.8">11</text>
<text x="214.1" y="188.2">R-</text>
<text x="234.2" y="188.2">L-</text>
<text x="239.9" y="186.8">9</text>
<text x="260.6" y="186.8">11</text>
<text x="267.1" y="188.2">R-</text>
<text x="287.1" y="188.2">L-</text>
<text x="292.8" y="186.8">9</text>
<text x="317" y="186.8">11</text>
<text x="323.5" y="188.2">R-</text>
<text x="343.6" y="188.2">L-</text>
<text x="349.2" y="186.8">9</text>
<text x="145.9" y="192.1">12</text>
<text x="152.4" y="193.5">R+</text>
<text x="171.3" y="193.5">L+</text>
<text x="178.2" y="192.1">10</text>
<text x="207.6" y="193.9">12</text>
<text x="214.1" y="195.3">R+</text>
<text x="233.1" y="195.3">L+</text>
<text x="239.9" y="193.9">10</text>
<text x="260.6" y="193.9">12</text>
<text x="267.1" y="195.3">R+</text>
<text x="286" y="195.3">L+</text>
<text x="292.8" y="193.9">10</text>
<text x="317" y="193.9">12</text>
<text x="323.5" y="195.3">R+</text>
<text x="342.4" y="195.3">L+</text>
<text x="349.2" y="193.9">10</text>
<text x="161.9" y="207.1" transform="rotate(-90 161.9 207.1)">14</text>
<text x="165.5" y="207.1" transform="rotate(-90 165.5 207.1)">13</text>
<text x="223.7" y="208.8" transform="rotate(-90 223.7 208.8)">14</text>
<text x="227.2" y="208.8" transform="rotate(-90 227.2 208.8)">13</text>
<text x="276.6" y="208.8" transform="rotate(-90 276.6 208.8)">14</text>
<text x="280.1" y="208.8" transform="rotate(-90 280.1 208.8)">13</text>
<text x="333" y="208.8" transform="rotate(-90 333 208.8)">14</text>
<text x="336.5" y="208.8" transform="rotate(-90 336.5 208.8)">13</text>
<text x="50.8" y="227.5" transform="rotate(-90 50.8 227.5)">4</text>
<text x="52.6" y="236.4" transform="rotate(-90 52.6 236.4)">Vout</text>
<text x="49" y="251.1" transform="rotate(-90 49 251.1)">Vin</text>
<text x="52.6" y="251.1" transform="rotate(-90 52.6 251.1)">Vout</text>
<text x="47.3" y="254.6" transform="rotate(-90 47.3 254.6)">3</text>
<text x="50.8" y="254.6" transform="rotate(-90 50.8 254.6)">2</text>
</g>
<g font-size="3.2">
<text x="144.3" y="54.7" transform="rotate(-90 144.3 54.7)">7</text>
<text x="147.8" y="54.7" transform="rotate(-90 147.8 54.7)">6</text>
<text x="206" y="54.7" transform="rotate(-90 206 54.7)">7</text>
<text x="209.5" y="54.7" transform="rotate(-90 209.5 54.7)">6</text>
<text x="267.8" y="54.7" transform="rotate(-90 267.8 54.7)">7</text>
<text x="271.3" y="54.7" transform="rotate(-90 271.3 54.7)">6</text>
<text x="329.5" y="54.7" transform="rotate(-90 329.5 54.7)">7</text>
<text x="333" y="54.7" transform="rotate(-90 333 54.7)">6</text>
<text x="146" y="63.4" transform="rotate(-90 146 63.4)">GND</text>
<text x="149.6" y="63.4" transform="rotate(-90 149.6 63.4)">GND</text>
<text x="207.8" y="63.4" transform="rotate(-90 207.8 63.4)">GND</text>
<text x="211.3" y="63.4" transform="rotate(-90 211.3 63.4)">GND</text>
<text x="269.5" y="63.4" transform="rotate(-90 269.5 63.4)">GND</text>
<text x="273" y="63.4" transform="rotate(-90 273 63.4)">GND</text>
<text x="331.3" y="63.4" transform="rotate(-90 331.3 63.4)">GND</text>
<text x="334.8" y="63.4" transform="rotate(-90 334.8 63.4)">GND</text>
<text x="56.1" y="251.1" transform="rotate(-90 56.1 251.1)">GND/ADJ</text>
<text x="54.3" y="254.6" transform="rotate(-90 54.3 254.6)">1</text>
</g>
<g font-size="3.2" fill="#f00">
<text x="161.9" y="83.8" transform="rotate(-90 161.9 83.8)">13</text>
<text x="163.7" y="78.2" transform="rotate(-90 163.7 78.2)">VCC</text>
<text x="165.5" y="83.8" transform="rotate(-90 165.5 83.8)">14</text>
<text x="167.2" y="78.2" transform="rotate(-90 167.2 78.2)">VCC</text>
<text x="223.7" y="83.8" transform="rotate(-90 223.7 83.8)">13</text>
<text x="225.4" y="78.2" transform="rotate(-90 225.4 78.2)">VCC</text>
<text x="227.2" y="83.8" transform="rotate(-90 227.2 83.8)">14</text>
<text x="229" y="78.2" transform="rotate(-90 229 78.2)">VCC</text>
<text x="285.4" y="83.8" transform="rotate(-90 285.4 83.8)">13</text>
<text x="287.2" y="78.2" transform="rotate(-90 287.2 78.2)">VCC</text>
<text x="288.9" y="83.8" transform="rotate(-90 288.9 83.8)">14</text>
<text x="290.7" y="78.2" transform="rotate(-90 290.7 78.2)">VCC</text>
<text x="347.1" y="83.8" transform="rotate(-90 347.1 83.8)">13</text>
<text x="348.9" y="78.2" transform="rotate(-90 348.9 78.2)">VCC</text>
<text x="350.7" y="83.8" transform="rotate(-90 350.7 83.8)">14</text>
<text x="352.4" y="78.2" transform="rotate(-90 352.4 78.2)">VCC</text>
</g>
</svg>
